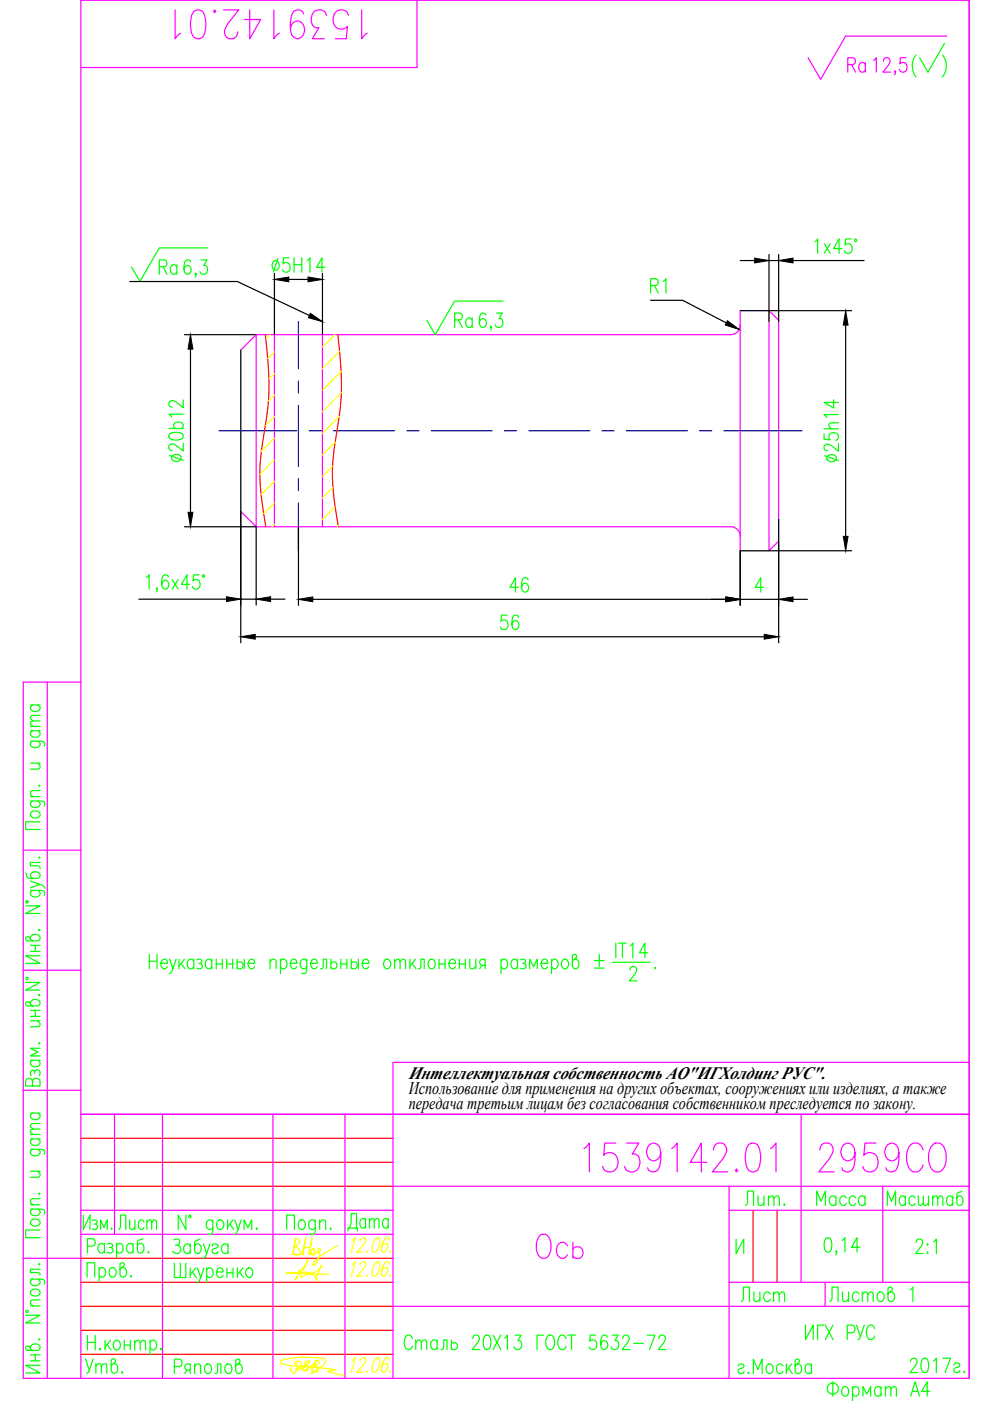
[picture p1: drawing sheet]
<svg xmlns="http://www.w3.org/2000/svg" width="210mm" height="297mm" viewBox="0 0 210 297" stroke-linecap="round" stroke-linejoin="round" font-family="sans-serif">
<g fill="none" stroke="#f0f" stroke-width=".25">
<path d="M88.4 .1v14.2h-71.3M187.3 13l.2-.6 .7-.2a.95 .95 0 0 1 .2 1.6l-1.2 1.5h1.6M200.7 7.7h-21.4l-5.3 9.1-2.7-4.6M205.5 .1v292.1M54.3 71v40.7l-3.2-3.3v-34.2zM54.3 71h100.6M58.2 71v40.7M68.4 71v40.7M157 68.9a2.04 2.04 0 0 1-2.1 2.1M163 65.9l2.1 2v46.8l-2.1 2.1zM163 65.9h-6.1v50.9h6.1M54.3 111.7h100.6"/>
<path d="M154.9 111.7a2.04 2.04 0 0 1 2.1 2M10 144.6v147.6M17.1 144.6h-12.2v147.6h200.6M4.9 180.3h12.2M4.9 205.7h12.2M4.9 231.2h12.2M17.1 236.2h188.4M24.3 236.2v25.5M34.4 236.2v56M57.9 236.2v56M73.1 236.2v56M169.9 236.2v35.7"/>
<path d="M205.5 225.2h-122.2v67M17.1 256.6h66.2M83.3 251.5h122.2M154.6 256.6h50.9M154.6 251.5v40.7M187.2 251.5v20.4M4.9 266.8h12.2M17.1 261.7h66.2M83.3 277h122.2M154.6 271.9h50.9M17.1 292.2v-292.1h188.4v292.1"/>
</g>
<g fill="none" stroke="#00f" stroke-width=".25">
<path d="M63.3 68.2v10M46.4 91.3h16.6M63.3 80.8v2.6M63.3 85.9v13M65.6 91.3h2.5M70.7 91.3h13M86.3 91.3h2.5M91.4 91.3h13M106.9 91.3h2.6M112.1 91.3h12.9M127.6 91.3h2.6M132.8 91.3h12.9"/>
<path d="M148.3 91.3h2.6M153.5 91.3h16.5M63.3 101.5v2.5M63.3 106.6v10"/>
</g>
<g fill="none" stroke="#000" stroke-width=".25">
<path d="M27.5 59.7h22.8l15.3 7.2M58.2 58v13M68.4 58v13M156.9 55.2h3.1M163 54v14.2M163 55.2h2.1M165.1 54v14.2M168.1 55.2h15.1M39.1 71h15M40.4 74v34.6M51.1 74.2v62.1M137.9 63.7h6.8l9.3 4.8"/>
<path d="M156.9 65.9h23.7M179.3 68.9v44.8M39.1 111.7h15.2v16.6M63.3 111.7v16.6M165.1 110v26.3M180.6 116.8h-23.7v11.5M29.4 127h18.6M51.1 127h3.2M54.1 135h107.9M57.4 127h3M66.3 127.1h87.6M156.9 127.1h8.2"/>
<path d="M168.1 127.1h3.1"/>
</g>
<g fill="#000" stroke="#000" stroke-width=".21">
<path d="M160 54.7l3 .5-3 .5zM165.1 55.2l3-.5v1zM40.4 71l.5 3h-1zM65.8 66.4l2.6 1.8-3-.8zM154.2 68l2.5 1.9-2.9-1zM179.3 65.9l.5 3h-1zM39.9 108.6h1l-.5 3.1zM178.8 113.7h1l-.5 3.1zM48 126.5l3.1 .5-3.1 .5zM51.1 135l3-.5v1zM54.3 127l3.1-.5v1zM63.3 127.1l3-.5v1z"/>
<path d="M153.9 126.6l3 .5-3 .5zM162 134.5l3.1 .5-3.1 .5zM165.1 127.1l3-.5v1z"/>
</g>
<g fill="none" stroke="#0f0" stroke-width=".25">
<path d="M41.6 58l-.1 .2-.2-.2 .2-.1a.64 .64 0 0 1-.2 .8M42.6 55.1h1.3l-.7 1.2h.4a.97 .97 0 0 1 .3 1.4 .97 .97 0 0 1-1.4 .2l-.1-.3M44 52.6h-10.2l-4.1 7.1-1.8-3.1M140.6 59.7l.6-.6v3M172.8 51.2l.6-.5v3M174.8 51.7l1.2 2M176 51.7l-1.2 2M178.5 52.7h-1.8l1.2-2v3M180.5 50.7h-1.2l-.1 1.3a.89 .89 0 0 1 1.1-.2 .89 .89 0 0 1 .4 1 .83 .83 0 0 1-.7 .9 .83 .83 0 0 1-.9-.6M103 66.8l-.1-.3-.3-.1-.6 .1a2.85 2.85 0 0 0 0 2.8 .67 .67 0 0 0 1-.3 .87 .87 0 0 0 0-1.1 .87 .87 0 0 0-1-.2l-.4 .7M104.2 69.3l-.1 .1-.1-.1 .1-.2a.67 .67 0 0 1-.1 .9M105.2 66.4h1.3l-.7 1.1h.4a.97 .97 0 0 1 .4 1.4 .97 .97 0 0 1-1.5 .2l-.1-.2"/>
<path d="M106.7 63.8h-10.3l-4.1 7.2-1.8-3.1M137.9 60.5h1.1a.74 .74 0 0 0 .6-.7 .74 .74 0 0 0-.6-.7h-1.1v3M138.7 60.5l.9 1.6M31 122.4l.6-.5v3M33.4 124.8l-.2 .1-.1-.1 .1-.2a.64 .64 0 0 1-.1 .9M35.7 122.3l-.1-.3-.4-.1-.6 .1a2.85 2.85 0 0 0 0 2.8 .68 .68 0 0 0 1.1-.3 .87 .87 0 0 0 0-1.1 .87 .87 0 0 0-1.1-.2l-.3 .7M36.5 122.9l1.3 2M37.8 122.9l-1.3 2M40.2 123.9h-1.7l1.1-2v3M42.2 121.9h-1.2l-.1 1.3a.89 .89 0 0 1 1.1-.2 .89 .89 0 0 1 .4 1 .83 .83 0 0 1-.7 .9 .83 .83 0 0 1-.9-.6M161.9 124.5h-1.8l1.2-2v3M6.5 157.1l2.7 .2 .3 .3-.1 .6"/>
<path d="M6.5 154.9h2M6.5 154h2M6.5 149.5h2M6.9 157.1l-.3 .3a.63 .63 0 0 0 .3 1 1.03 1.03 0 0 0 1.6-.8l-.4-.5M6.9 154.9a.68 .68 0 0 0-.5 .7 .68 .68 0 0 0 .5 .6 1.03 1.03 0 0 0 1.6-.8l-.4-.5M6.9 149.5a.68 .68 0 0 0-.5 .6 .68 .68 0 0 0 .5 .6 1.03 1.03 0 0 0 1.6-.8l-.4-.4M8.5 152.8l-1.9 .2-.1 .4 .5 .6M8.5 151.7l-1.9 .1-.1 .5 .5 .5M6.5 169.8l2.7 .1 .3 .4-.1 .6M6.5 168.9h2M6.5 161.8h2M6.6 172.3a1.09 1.09 0 0 1 1.1-.3 1.09 1.09 0 0 1 .8 .9 1.08 1.08 0 0 1-1.2 .5 1.08 1.08 0 0 1-.8-.9z"/>
<path d="M6.9 169.8l-.3 .3a.65 .65 0 0 0 .3 1 1.03 1.03 0 0 0 1.6-.8l-.4-.5M7.9 161.8l.6 .6-.1 .6-1.9 .1M8.2 166.6l.2-.1 .1 .1-.1 .1zM8.5 174.3h-3.1v1.6h3.1M8.5 167.6l-1.9 .1-.1 .6 .5 .6M5.4 192.1h3.1l-3.1 1.6h3.1M5.4 185.1l.5 1 2 .1a.65 .65 0 0 0 .6-.6 .65 .65 0 0 0-.4-.6 1.02 1.02 0 0 0-1.6 .8l.4 .4M6.5 199a1.02 1.02 0 0 1 1-.9 1.02 1.02 0 0 1 1 .9l-.6 .5h-2.2l-.3-.4v-.3l.5-.2 .3 .1 .7 .8M6.5 188.8l2.7 .1 .3 .4-.1 .5M6.5 186.8l2 .7-2 .7M6.9 188.8l-.3 .2a.65 .65 0 0 0 .3 1.1 1.03 1.03 0 0 0 1.6-.8l-.4-.5M8.2 197.2l.2-.2 .1 .2-.1 .1z"/>
<path d="M8.2 181.8l.2-.1 .1 .1-.1 .1zM8.5 187.5l.6 .2 .4 .6M8.5 182.9h-2v.7l1.9 .1 .1 .4M130.6 200v3M131.1 200h1.7M132 200v3M5.4 208.3h3.1l-3.1 1.6h3.1M6.5 212.8a1.02 1.02 0 0 1 1-.9 1.02 1.02 0 0 1 1 .9l-.6 .5h-2.2l-.3-.4v-.3l.5-.2 .3 .1 .7 .8M6.5 200.4h2M6.5 201.7h2M6.5 216.4h2M6.5 214.2h2"/>
<path d="M6.5 215.5h2M7.5 200.4v1.3M7.5 214.2v1.3M7.9 216.4l.6 .6-.1 .6-1.9 .1M8.2 211l.2-.2 .1 .2-.1 .1zM8.5 202.6h-3.1l3.1 1.7h-3.1M31.7 202.3v3.1M31.7 203.8h1.6M33.3 202.3v3.1M34.1 204.2h1.4a.68 .68 0 0 0-.4-.8 .68 .68 0 0 0-.9 .4 1.02 1.02 0 0 0 .8 1.6l.5-.4M36 203.4l.7 2 .7-2M36.7 205.4l-.5 .9-.4 .1"/>
<path d="M37.9 203.4v2M38.4 204.2l.8 1.2M39.1 203.4l-1.2 1.4M41.1 203.8a.68 .68 0 0 0-.7-.5 .68 .68 0 0 0-.6 .5 .93 .93 0 0 0 0 1.1 .93 .93 0 0 0 1.1 .4l.2-.3M41.1 203.4v2M41.7 203.5a.73 .73 0 0 1 1.1 .3l-.3 .4h-.4M42.5 204.2a.59 .59 0 0 1 .4 .6 .59 .59 0 0 1-.4 .6l-.8-.1M44.9 203.8a.68 .68 0 0 0-.6-.5 .68 .68 0 0 0-.7 .5 .93 .93 0 0 0 0 1.1 .93 .93 0 0 0 1.1 .4l.2-.3M44.9 203.4v2M45.8 204.4h1.3M45.8 203.4v2M47.1 203.4v2"/>
<path d="M48.1 204.4h1.2M48.1 203.4v2M49.3 203.4v2M50.3 204.2a.74 .74 0 0 1 1.2 .1 .74 .74 0 0 1-.4 1.1h-.5l-.3-.3M50.3 203.4v2M51.8 203.4v2M52.6 204.2h1.4a.68 .68 0 0 0-.4-.8 .68 .68 0 0 0-.9 .4 1.02 1.02 0 0 0 .8 1.6l.5-.4M57.3 203.9l.5-.5 .6 .1 .1 1.9M57.3 203.4v2M59.5 203.8a.67 .67 0 0 1 .6-.5 .67 .67 0 0 1 .6 .5 1.02 1.02 0 0 1-.8 1.6l-.4-.4M59.5 203.4v3M61.6 204.2h1.3a.68 .68 0 0 0-.4-.8 .68 .68 0 0 0-.8 .4 1.02 1.02 0 0 0 .8 1.6l.4-.4"/>
<path d="M65 203.8l-.2-.3a.65 .65 0 0 0-1 .3 1.02 1.02 0 0 0 .8 1.6l.4-.4M65 203.4l-.1 2.7-.3 .3-.6-.1M65.9 204.2h1.4a.68 .68 0 0 0-.5-.8 .68 .68 0 0 0-.8 .4 1.02 1.02 0 0 0 .8 1.6l.5-.4M68 205.4l.4-.1 .1-1.9h.7v2M70.2 204.2a.74 .74 0 0 1 1.2 .1 .74 .74 0 0 1-.4 1.1h-.5l-.3-.3M70.2 203.4v2M72.3 204.4h1.2M72.3 203.4v2M73.5 203.4v2M74.5 204.2a.74 .74 0 0 1 1.2 .1 .74 .74 0 0 1-.4 1.1h-.5l-.3-.3M74.5 203.4v2M76 203.4v2"/>
<path d="M76.8 204.2h1.4a.67 .67 0 0 0-.4-.8 .67 .67 0 0 0-.9 .4 1.02 1.02 0 0 0 .8 1.6l.5-.4M81.7 203.5a.65 .65 0 0 1 1 .3 1.02 1.02 0 0 1-.8 1.6 1.19 1.19 0 0 1-.2-1.9zM83.7 203.9l.5-.5 .5 .1 .1 1.9M83.7 203.4v2M84.8 203.9l.6-.5 .5 .1 .1 1.9M86.9 203.4v2M87.4 204.2l.8 1.2M88.1 203.4l-1.2 1.4M88.7 205.4l.4-.1 .1-1.9h.7v2M91.1 203.5a.65 .65 0 0 1 1.1 .3 1.02 1.02 0 0 1-.9 1.6 1.19 1.19 0 0 1-.2-1.9zM93.1 204.4h1.3M93.1 203.4v2"/>
<path d="M94.4 203.4v2M95.2 204.2h1.4a.67 .67 0 0 0-.4-.8 .67 .67 0 0 0-.9 .4 1.02 1.02 0 0 0 .8 1.6l.5-.4M97.4 204.4h1.3M97.4 203.4v2M98.7 203.4v2M99.6 203.4l.1 1.9 .6 .1 .6-.6M100.9 203.4v2M102.2 204.7l-.5 .7M102.9 204.7h-.7l-.3-.2a.68 .68 0 0 1 .3-1.1h.7v2M106.2 203.8a.68 .68 0 0 1 .7-.5 .68 .68 0 0 1 .6 .5 1.02 1.02 0 0 1-.8 1.6l-.5-.4M106.2 203.4v3M109.7 203.8a.68 .68 0 0 0-.6-.5 .68 .68 0 0 0-.7 .5 .93 .93 0 0 0 0 1.1 .93 .93 0 0 0 1.1 .4l.2-.3"/>
<path d="M109.7 203.4v2M110.3 203.5a.73 .73 0 0 1 1.2 .3l-.4 .4h-.3M111.1 204.2a.59 .59 0 0 1 .5 .6 .59 .59 0 0 1-.5 .6l-.8-.1M112.3 205.4v-2l.8 1.6 .8-1.6v2M114.7 204.2h1.4a.68 .68 0 0 0-.4-.8 .68 .68 0 0 0-.9 .4 1.02 1.02 0 0 0 .9 1.6l.4-.4M116.9 203.8a.68 .68 0 0 1 .7-.5 .68 .68 0 0 1 .6 .5 1.02 1.02 0 0 1-.8 1.6l-.5-.4M116.9 203.4v3M119.4 203.5a.65 .65 0 0 1 1 .3 1.02 1.02 0 0 1-.8 1.6 1.19 1.19 0 0 1-.2-1.9zM121.8 203.4a1.02 1.02 0 0 1 1 1 1.02 1.02 0 0 1-1 1l-.4-.6v-2.2l.3-.3h.4l.2 .5-.1 .3-.8 .7M126 203.7h2.1M126 205.3h2.1M127.1 202.3v2.7"/>
<path d="M129.9 204h8M133.6 205.6l.2-.5 .7-.2a.96 .96 0 0 1 .1 1.6l-1.1 1.5h1.6M133.6 200.6l.6-.6v3M137.3 202h-1.7l1.1-2v3M138.9 205.1l.1 .2-.1 .1-.1-.1zM6.5 236h2M6.5 224.8h2M6.9 236a.68 .68 0 0 0-.5 .6 .68 .68 0 0 0 .5 .7 1.03 1.03 0 0 0 1.6-.8l-.4-.5M6.9 229.2a.74 .74 0 0 0-.7-.6 .74 .74 0 0 0-.8 .6v1.1h3.1v-1.1a.83 .83 0 0 0-.8-.6 .83 .83 0 0 0-.8 .6v1.1M6.9 224.8a.68 .68 0 0 0-.5 .6 .68 .68 0 0 0 .5 .7 .93 .93 0 0 0 1.1 0 .93 .93 0 0 0 .4-1.1l-.3-.2M7.3 227.3a.6 .6 0 0 1 .6-.5 .6 .6 0 0 1 .6 .5l-.1 .8M7.3 227.6l-.1-.6-.3-.1a.73 .73 0 0 0-.3 1.2"/>
<path d="M8.2 221.2l.2-.1 .1 .1-.1 .1zM8.5 222.2h-2l1.6 .9-1.6 .8h2M8.5 239.4l-1.9 .1-.1 .5 .5 .5M8.5 238.2l-1.9 .1-.1 .5 .5 .6M6.5 256.4l2.7 .1 .3 .3-.1 .6M6.5 243.7l2.7 .1 .3 .3-.1 .6M6.5 255.4h2M6.5 248.3h2M6.5 241.5h2M6.5 240.5h2M6.6 258.8a1.09 1.09 0 0 1 1.1-.3 1.09 1.09 0 0 1 .8 .9 1.08 1.08 0 0 1-1.2 .6 1.08 1.08 0 0 1-.8-1zM6.9 256.4l-.3 .2a.65 .65 0 0 0 .3 1 1.03 1.03 0 0 0 1.6-.8l-.4-.4"/>
<path d="M6.9 243.7l-.3 .2a.65 .65 0 0 0 .3 1.1 1.03 1.03 0 0 0 1.6-.9l-.4-.4M6.9 241.5a.68 .68 0 0 0-.5 .6 .68 .68 0 0 0 .5 .6 1.03 1.03 0 0 0 1.6-.8l-.4-.4M7.9 248.3l.6 .6-.1 .6-1.9 .1M8.2 253.1l.2-.1 .1 .1-.1 .1zM8.5 254.1l-1.9 .2-.1 .5 .5 .6M17.7 257.6v3.1l1.4-3.1v3.1M19.6 258.8a.6 .6 0 0 1 1 .3l-.1 .3-.5 .1M20.3 259.5a.62 .62 0 0 1 .4 .6 .62 .62 0 0 1-.4 .6l-.7-.2M39.4 257.6v3.1l-1.6-3.1v3.1M45.1 259.1l-.2-.3a.82 .82 0 0 0-1 .1 .82 .82 0 0 0-.2 .9 .83 .83 0 0 0 1 .9l.4-.5M45.1 258.6l-.1 2.8a.59 .59 0 0 1-.9 .2M46.3 258.8a.82 .82 0 0 1 .9 .1 .82 .82 0 0 1 .2 .9 .83 .83 0 0 1-.9 .9 1.19 1.19 0 0 1-.2-1.9z"/>
<path d="M48.3 258.6v2.1M48.7 259.5l.8 1.2M49.4 258.6l-1.1 1.5M49.8 258.6l.7 2.1 .7-2.1M63.6 258.8a.82 .82 0 0 1 .9 .1 .82 .82 0 0 1 .2 .9 .83 .83 0 0 1-.9 .9 1.19 1.19 0 0 1-.2-1.9zM66.8 259.1l-.2-.3a.82 .82 0 0 0-.9 .1 .82 .82 0 0 0-.3 .9 .83 .83 0 0 0 1 .9l.4-.5M66.8 258.6l-.1 2.8a.59 .59 0 0 1-.9 .2M67.8 259.2l.6-.6 .5 .2 .2 1.9M67.8 258.6v2.1M5.4 278.9h3.1l-3.1 1.6h3.1M6.5 271.2l2.7 .1 .3 .4-.1 .5M6.5 276.9h2"/>
<path d="M6.6 273.6a1.09 1.09 0 0 1 1.1-.3 1.09 1.09 0 0 1 .8 .9 1.09 1.09 0 0 1-1.2 .6 1.09 1.09 0 0 1-.8-.9zM6.9 271.2l-.3 .2a.65 .65 0 0 0 .3 1.1 1.03 1.03 0 0 0 1.6-.8l-.4-.5M8.2 268.1l.2-.2 .1 .2-.1 .1zM8.5 260.8h-3.1v1.6h3.1M8.5 275.6l-1.9 .1-.1 .6 .5 .6M8.5 269.1h-2v.7l1.9 .1 .1 .5M18.5 270.8v-3.1h1.6v3.1M18.6 264.2h1a.83 .83 0 0 0 .6-.8 .83 .83 0 0 0-.6-.8h-1v3.1M21 269.2a.68 .68 0 0 1 .7-.5 .68 .68 0 0 1 .6 .5 1.03 1.03 0 0 1-.8 1.6l-.5-.5M21 268.7v3.1M21.3 260.7v-2.1l.7 1.6 .7-1.6v2.1M22.2 264.1a.67 .67 0 0 0-.7-.5 .67 .67 0 0 0-.6 .5 .92 .92 0 0 0-.1 1.1 .92 .92 0 0 0 1.1 .3l.3-.3"/>
<path d="M22.2 263.6v2.1M22.7 263.8a.73 .73 0 0 1 1.2 .3l-.1 .3-.6 .1M23.5 268.9a.65 .65 0 0 1 1 .3 1.03 1.03 0 0 1-.8 1.6 1.2 1.2 0 0 1-.2-1.9zM23.5 264.5a.6 .6 0 0 1 .5 .6 .6 .6 0 0 1-.5 .6l-.8-.2M24.7 264.1a.68 .68 0 0 1 .7-.5 .68 .68 0 0 1 .6 .5 1.02 1.02 0 0 1-.8 1.6l-.5-.5M24.7 263.6v3.1M25.9 268.7a1.02 1.02 0 0 1 .9 1.1 1.02 1.02 0 0 1-.9 1l-.5-.6v-2.2l.4-.3h.3l.3 .5-.1 .3-.9 .7M27.8 270.5l.1 .1-.1 .2-.1-.2zM28.2 264.1a.68 .68 0 0 0-.6-.5 .68 .68 0 0 0-.7 .5 .93 .93 0 0 0 0 1.1 .93 .93 0 0 0 1.1 .3l.2-.3M28.2 263.6v2.1M30.3 262.6l-1 .4-.2 2.1a.66 .66 0 0 0 .6 .6 .66 .66 0 0 0 .7-.5 .92 .92 0 0 0 .1-1.1 .92 .92 0 0 0-1.1-.3l-.3 .3M31.5 265.4l.1 .1-.1 .2-.2-.2z"/>
<path d="M36.8 262.9l.9-.2a.63 .63 0 0 1 .3 1l-.3 .3a.92 .92 0 0 1 .4 1.5 .92 .92 0 0 1-1.5-.2M37 267.8v3.1h2.4v-3.1M37.2 264h.5M38.2 267.8v3.1M40.3 264.2a.68 .68 0 0 0-.6-.5 .68 .68 0 0 0-.6 .5 .92 .92 0 0 0-.1 1.1 .92 .92 0 0 0 1.1 .3l.2-.3M40.3 263.7v2.1M40.3 268.8v2.1M40.8 269.7l.8 1.2M41.5 268.8l-1.2 1.5M41.8 268.8l.7 2.1 .7-2.1M42.4 262.7l-1 .5-.1 2a.66 .66 0 0 0 .5 .6 .66 .66 0 0 0 .7-.5 .92 .92 0 0 0 .1-1.1 .92 .92 0 0 0-1.1-.3l-.2 .3M42.5 270.9l-.4 .8-.4 .2"/>
<path d="M43.1 263.7l.7 2.1 .7-2.1M43.8 269.3a.68 .68 0 0 1 .7-.5 .68 .68 0 0 1 .6 .5 1.02 1.02 0 0 1-.8 1.6l-.5-.5M43.8 265.8l-.5 .8-.3 .2M43.8 268.8v3.1M45 264.2a.68 .68 0 0 1 .6-.5 .68 .68 0 0 1 .7 .5l-.4 .4-.6 .1a.56 .56 0 0 0-.2 .9 .73 .73 0 0 0 1.2-.3M45.9 269.7h1.4a.68 .68 0 0 0-.4-.8 .68 .68 0 0 0-.9 .4 1.02 1.02 0 0 0 .8 1.6l.5-.5M48.1 269.8h1.3M48.1 268.8v2.1M48.4 264.2a.68 .68 0 0 0-.7-.5 .68 .68 0 0 0-.6 .5 .92 .92 0 0 0-.1 1.1 .92 .92 0 0 0 1.1 .3l.3-.3M48.4 263.7v2.1M49.4 268.8v2.1M50.3 268.8v2.1"/>
<path d="M50.5 260.7l-.5 .9-.3 .1M50.8 269.7l.8 1.2M51.5 268.8l-1.2 1.5M51.7 260.7v-2.1l.9 1.6 .8-1.6v2.1M52.4 269a.65 .65 0 0 1 1.1 .3 1.02 1.02 0 0 1-.8 1.6 1.2 1.2 0 0 1-.3-1.9zM54.4 260.4l.1 .1-.1 .2-.1-.2zM60.8 260.7v-3.1h1.6v3.1M70.1 260.4l.1 .1-.1 .2-.1-.2zM156.1 262.7v3.1l1.6-3.1v3.1M175.1 262.6l.6-.2a1.49 1.49 0 0 1 .7 1.8l-.4 1.1-.6 .2a1.49 1.49 0 0 1-.7-1.8zM177.4 265.3l-.1 .2-.1-.2 .1-.1a.65 .65 0 0 1-.1 .9M178.6 263l.5-.6v3.1"/>
<path d="M182.3 264.5h-1.8l1.2-2.1v3.1M193 273.5l.6-.6v3M194.2 263.4l.3-.5 .7-.2a.95 .95 0 0 1 .1 1.6l-1.2 1.5h1.6M196.7 263.7l.1 .2-.1 .1-.1-.1zM196.7 265.5l.1 .1-.1 .2-.1-.2zM198 263.3l.5-.6v3.1M6.5 285.9a1.02 1.02 0 0 1 1-1 1.02 1.02 0 0 1 1 1l-.6 .4h-2.2l-.3-.3v-.4l.5-.2 .3 .1 .7 .8M6.5 287.2h2M6.5 288.5h2M7.5 287.2v1.3M8.2 284l.2-.1 .1 .1-.1 .1zM8.5 289.5h-3.1l3.1 1.6h-3.1"/>
<path d="M18.6 283.2v3M18.6 284.6h1.6M20.2 283.2v3M22.3 284.2v2M23.4 284.2l-1.1 1.4M24.4 284.3a.65 .65 0 0 1 1 .3 1.03 1.03 0 0 1-.8 1.6 1.2 1.2 0 0 1-.2-1.9zM26.3 284.2v2M27.6 284.2v2M28.6 284.8l.5-.6 .5 .1 .1 1.9M28.6 284.2v2M29.7 284.8l.6-.6 .5 .1 .1 1.9M31.8 284.6a.68 .68 0 0 1 .7-.5 .68 .68 0 0 1 .6 .5 1.03 1.03 0 0 1-.8 1.6l-.5-.4"/>
<path d="M31.8 284.2v3M34.1 285.9l.2 .2-.2 .1-.1-.1zM37 289.8h1a.83 .83 0 0 0 .6-.8 .83 .83 0 0 0-.6-.8h-1v3M39.6 290.5l-.4 .7M40.3 290.5h-.7l-.2-.2a.67 .67 0 0 1 .2-1.1h.7v2M41.3 289.8l.5-.6 .6 .1 .1 1.9M41.3 289.2v2M43.7 289.3a.65 .65 0 0 1 1 .3 1.02 1.02 0 0 1-.8 1.6 1.2 1.2 0 0 1-.2-1.9zM45.6 291.2l.4-.1 .1-1.9h.7v2M48 289.3a.65 .65 0 0 1 1.1 .3 1.02 1.02 0 0 1-.9 1.6 1.2 1.2 0 0 1-.2-1.9zM50.5 289.2a1.02 1.02 0 0 1 .9 1 1.02 1.02 0 0 1-.9 1l-.5-.6v-2.1l.3-.3h.4l.2 .4-.1 .3-.8 .7M156.5 289.6a.67 .67 0 0 1 .6-.4 .67 .67 0 0 1 .7 .4l-.2 .3-.8 .3a.56 .56 0 0 0-.2 .9 .72 .72 0 0 0 1.2-.3"/>
<path d="M158.7 290.9l.1 .2-.1 .1-.1-.1zM159.7 291.2v-3l1 2.2 .9-2.2v3M162.8 289.3a.82 .82 0 0 1 .9 .1 .82 .82 0 0 1 .2 1 .83 .83 0 0 1-.9 .8 1.19 1.19 0 0 1-.2-1.9zM166 289.6a.68 .68 0 0 0-.6-.4 .68 .68 0 0 0-.7 .4 1.02 1.02 0 0 0 .9 1.6l.4-.4M166.7 289.2v2M167.2 290.1l.8 1.1M167.9 289.2l-1.2 1.4M169 289.2a1.02 1.02 0 0 1 1 1 1.02 1.02 0 0 1-1 1l-.4-.6v-2.1l.3-.3h.4l.2 .4-.1 .3-.8 .7M170.8 281v3l1.6-3v3M172.1 289.6a.68 .68 0 0 0-.7-.4 .68 .68 0 0 0-.6 .4 .92 .92 0 0 0-.1 1.2 .92 .92 0 0 0 1.1 .3l.3-.3M172.1 289.2v2M174.8 281h-1.4v3"/>
<path d="M175 281l1.6 3M176.6 293v3M176.6 281l-1.6 3M178.8 294.1a.82 .82 0 0 1 .9 .1 .82 .82 0 0 1 .2 .9 .82 .82 0 0 1-.9 .9 1.21 1.21 0 0 1-.2-1.9zM179.6 282.6h1.1a.84 .84 0 0 0 .6-.8 .84 .84 0 0 0-.6-.8h-1.1v3M180.8 294.4a.68 .68 0 0 1 .6-.4 .68 .68 0 0 1 .6 .4 1.02 1.02 0 0 1-.8 1.6l-.4-.4M180.8 294v3M181.6 281l.8 2.4M183 296v-2l.8 1.6 .8-1.6v2M183.2 281l-.9 2.7-.5 .3M185.5 281.7a.82 .82 0 0 0-.9-.8 .82 .82 0 0 0-.8 .8 1.93 1.93 0 0 0 .6 2.3 .87 .87 0 0 0 1.1-.7M186.8 294.4a.68 .68 0 0 0-.6-.4 .68 .68 0 0 0-.7 .4 .93 .93 0 0 0 0 1.2 .93 .93 0 0 0 1.1 .3l.2-.3"/>
<path d="M186.8 294v2M187.7 294.6l.6-.6 .5 .1 .1 1.9M187.7 294v2M188.9 294.6l.6-.6 .4 .1 .2 1.9M193.1 296l.9-3 1 3M193.4 295h1.2M197.2 295h-1.8l1.2-2v3"/>
<circle cx="181.4" cy="50.9" r=".26"/>
<circle cx="43.1" cy="122.1" r=".26"/>
<circle cx="5.7" cy="191.3" r=".26"/>
<circle cx="5.7" cy="207.5" r=".26"/>
<circle cx="40.2" cy="257.9" r=".26"/>
<circle cx="5.7" cy="278.1" r=".26"/>
<circle cx="176.6" cy="294.4" r="1.2"/>
</g>
<path d="M56.3 71a63.9 63.9 0 0 1-.6 22.9 42.1 42.1 0 0 0 .2 15.2l.5 2.6M71.6 71a63.2 63.2 0 0 1-.6 22.9 41.9 41.9 0 0 0 .3 15.2l.4 2.6M17.1 241.3h66.2M17.1 246.4h66.2M17.1 251.5h66.2M159.7 256.6v15.3M164.8 256.6v15.3M17.1 266.8h66.2M17.1 271.9h66.2M17.1 277h66.2M17.1 282.1h66.2M17.1 287.1h66.2" fill="none" stroke="#f00" stroke-width=".25"/>
<g fill="none" stroke="#ff0" stroke-width=".25">
<path d="M57.3 71l-.9 .9M58.2 74.6l-1.4 1.4M58.2 79.2l-1.2 1.2M71 71l-2.6 2.6M72 74.5l-3.6 3.7M72.3 78.8l-3.9 3.9M58.2 83.8l-1.3 1.2M58.2 88.3l-1.9 2M58.2 92.9l-2.8 2.8M58.2 97.5l-3.1 3.1M70.5 98.9l-2.1 2.1M71.1 93.7l-2.7 2.7"/>
<path d="M71.9 88.3l-3.5 3.6M72.4 83.3l-4 4M58.2 102.1l-2.8 2.8M58.2 106.6l-2.3 2.3M58.2 111.2l-.5 .5M70.6 103.4l-2.2 2.2M71.1 107.4l-2.7 2.7M71.7 111.4l-.3 .3M62.7 262.6l-.6 3.3 .2-1.7a1.87 1.87 0 0 1 .5-1.5 .59 .59 0 0 1 .7 .4 .59 .59 0 0 1-.4 .7l-.7 .4a1.33 1.33 0 0 1 1.1 1.6l-.6 .3-.8-.3a2.13 2.13 0 0 0 1.9 0l.8-3.3-.6 3.6 .3-1.6h1.1a.46 .46 0 0 0 .4-.7l.1-1.3-.6 2.9 .1 .6 .2-.1 .2-.5v.2a.3 .3 0 0 0 .1 .4 .3 .3 0 0 0 .4-.1l.1-.4a.48 .48 0 0 0-.3-.7l-.2 .2-.1 .4a.4 .4 0 0 1 .3-.6 .4 .4 0 0 1 .4 .6l-.1 .7 .5-.6a.93 .93 0 0 1 .8-.8v.5l-.5 .4a.3 .3 0 0 1 .4 .1 .3 .3 0 0 1 0 .4l-.7 1.6-.4 .5-.4 .1 .2-.6 1.3-1.3 3.7-2.3M64.3 269.4l.8-2 .2-.2-2.8 4.2a3.3 3.3 0 0 0 1-2.1l.1-.1 .1 .2v1.4l.6-.3 1-.7-.1 .4 .5-.1a3.5 3.5 0 0 0 2.5-1.8l-.7 1.4a1.7 1.7 0 0 0-.3 1.7l.1 .2a2.73 2.73 0 0 0-2.8-1.9l-4 .3h3.3l1.8 .1h4.2M74.6 263l.7-.5-.8 3M74.6 268.1l.7-.6-.8 3.1"/>
<path d="M76.3 263.2v-.2a.65 .65 0 0 1 .5-.5 .65 .65 0 0 1 .7 .2 1.46 1.46 0 0 1-.5 1.4l-1.4 1.4h1.4M76.3 268.3v-.2a.65 .65 0 0 1 .5-.5 .65 .65 0 0 1 .7 .2 1.46 1.46 0 0 1-.5 1.3l-1.4 1.5h1.4M77.8 265.2l-.1 .3 .1-.1M77.8 270.3l-.1 .3 .1-.1M79.7 262.6l.3-.1 .5 .1a3.5 3.5 0 0 1-.8 2.8l-.3 .1-.5-.1a3.5 3.5 0 0 1 .8-2.8zM79.7 267.7l.3-.2 .5 .2a3.5 3.5 0 0 1-.8 2.8l-.3 .1-.5-.1a3.5 3.5 0 0 1 .8-2.8zM82.5 262.9v-.3l-.5-.1a2.6 2.6 0 0 0-1.2 2.6l.1 .3 .3 .1a1.23 1.23 0 0 0 .9-1.7l-.3-.2a1.03 1.03 0 0 0-.9 .9M82.5 268v-.3l-.5-.2a2.6 2.6 0 0 0-1.2 2.7l.1 .3 .3 .1a1.23 1.23 0 0 0 .9-1.8l-.3-.1a1.03 1.03 0 0 0-.9 .9M82.8 265.2l-.1 .3 .1-.1M82.8 270.3l-.1 .3 .1-.1M62.7 289.2l-.3-.2a1 1 0 0 1 1.6 .1l-.5 .8-.8 .5v.1a2.33 2.33 0 0 0 2.1-1.5l.1-.4-.8 2.1 .2-.7a2.13 2.13 0 0 1 1.1-1.5l.2 .1a.92 .92 0 0 1-.8 .9 .62 .62 0 0 1 .7 .6 .62 .62 0 0 1-.8 .6l-.1-.1a7.1 7.1 0 0 0 2.5-2.3l-1.1 2.3 1.2-2.1a.35 .35 0 0 1 .5 .2 .35 .35 0 0 1-.2 .4l-.5 .4-.5 .1 .9 .4a.55 .55 0 0 1 0 .6 .55 .55 0 0 1-.5 .3l-.9 .3 2.5-1.7 .4-.4a.69 .69 0 0 0 .1-.9 .69 .69 0 0 0-.9-.3 18.8 18.8 0 0 0-8.6 .7 .54 .54 0 0 0 .5 .6l1.5 .3 9.3 .9 .2 .1-1.6 .3 3.5 .8M63.1 288.9l-.6 2.3-.3-.1-.4-.3-.3-.6 .3-.2"/>
<path d="M74.6 288.5l.7-.6-.8 3.1M76.3 288.6v-.1a.64 .64 0 0 1 .5-.6 .64 .64 0 0 1 .7 .3 1.46 1.46 0 0 1-.5 1.3l-1.4 1.5h1.4M77.8 290.7l-.1 .3 .1-.2M79.7 288l.3-.1 .5 .1a3.5 3.5 0 0 1-.8 2.8l-.3 .2-.5-.2a3.5 3.5 0 0 1 .8-2.8zM82.5 288.3v-.3l-.5-.1a2.34 2.34 0 0 0-1.1 2l-.1 .6 .4 .5a1.09 1.09 0 0 0 .9-.8 1.09 1.09 0 0 0-.3-1.1 1.07 1.07 0 0 0-.9 .8M82.8 290.7l-.1 .3 .1-.2"/>
</g>
<g font-size="10.6" fill="#f0f">
<text x="36" y="9.5">1539142.01</text>
<text x="122.4" y="249.8">1539142.01</text>
<text x="172.5" y="249.8">2959СО</text>
</g>
<text font-size="9.3" fill="#f0f" x="112.5" y="268.1">Ось</text>
<text font-size="8.4" fill="#f0f" x="192.3" y="17.6">( )</text>
<text font-size="7.1" fill="#0f0" x="72.7" y="262.1">Дата</text>
<g font-size="6.6" fill="#f0f">
<text x="178.5" y="16.6">Ra</text>
<text x="174.6" y="277.3">Листов</text>
</g>
<g font-size="6.6" fill="#0f0">
<text x="56.4" y="58.9">5H14</text>
<text x="39.9" y="99.1" transform="rotate(-90 39.9 99.1)">20b12</text>
<text x="104.8" y="134.8">56</text>
<text x="156.6" y="256.8">Лит.</text>
<text x="171.8" y="256.8">Масса</text>
<text x="187" y="256.8">Масштаб</text>
<text x="155.9" y="277.3">Лист</text>
<text x="84.3" y="287.5">Сталь 20Х13 ГОСТ 5632-72</text>
<text x="16.9" y="292.5">Утв.</text>
</g>
<g font-size="6.2" fill="#0f0">
<text x="32.5" y="59.3">Ra</text>
<text x="95.2" y="70.6">Ra</text>
<text x="178.5" y="99.1" transform="rotate(-90 178.5 99.1)">25h14</text>
<text x="106.9" y="126.6">46</text>
<text x="24" y="261.8">Лист</text>
<text x="191.6" y="292.1">2017г.</text>
</g>
<g font-size="3.8">
<text x="86.7" y="228.8">Интеллектуальная собственность АО&quot;ИГХолдинг РУС&quot;.</text>
<text x="86.7" y="232">Использование для применения на других объектах, сооружениях или изделиях, а также</text>
<text x="86.7" y="235.2">передача третьим лицам без согласования собственником преследуется по закону.</text>
</g>
</svg>
